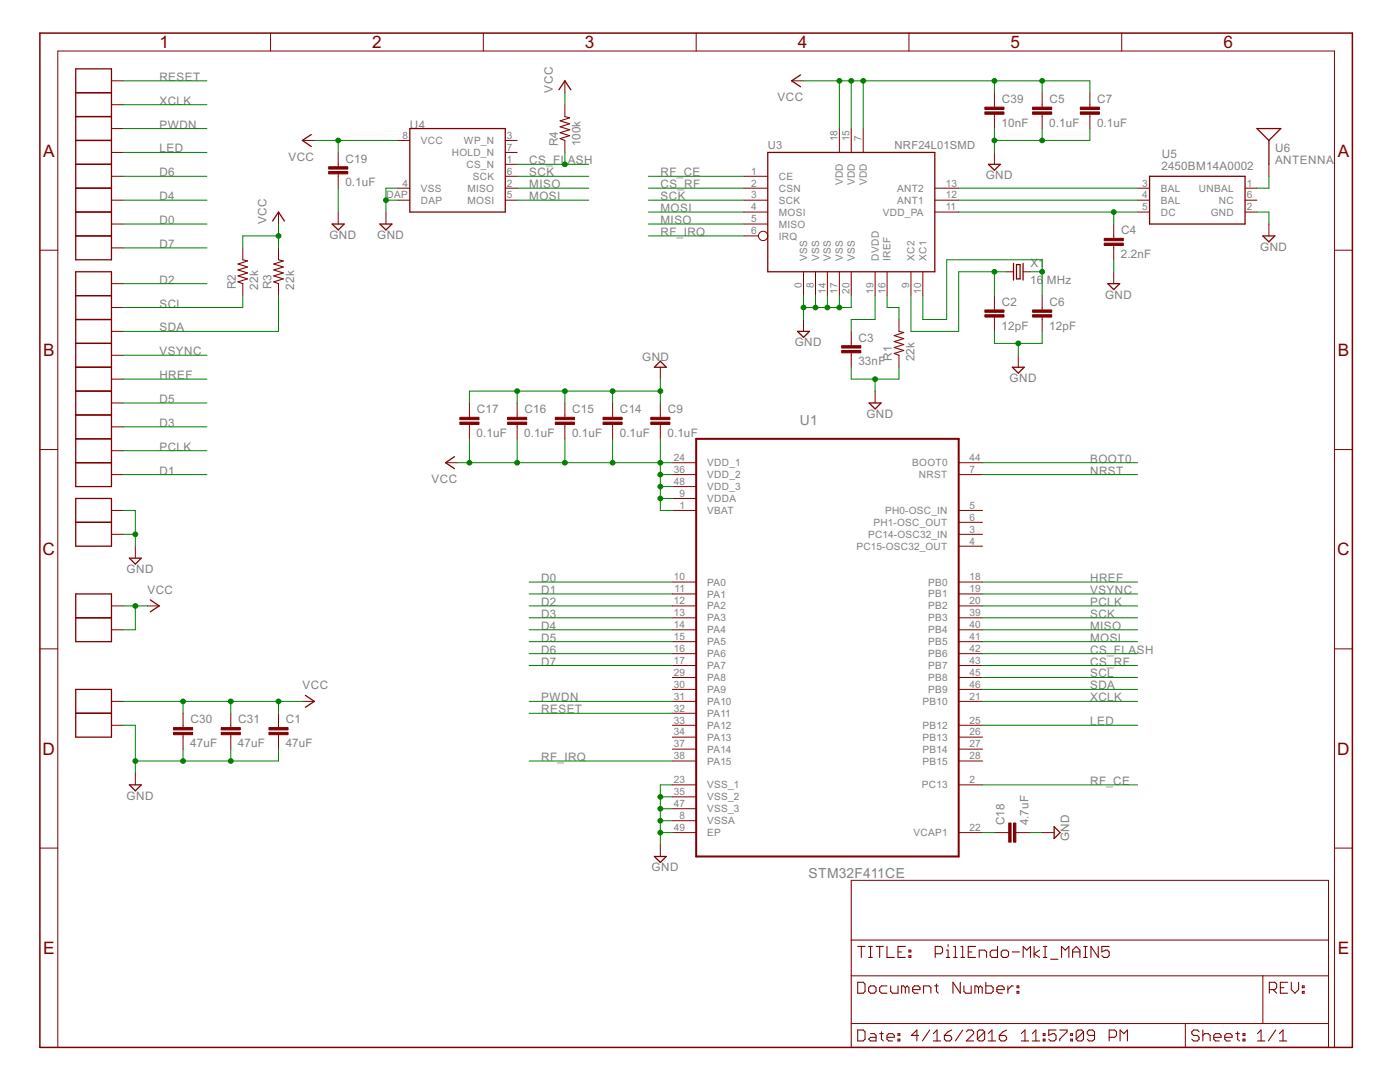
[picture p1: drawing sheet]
<svg xmlns="http://www.w3.org/2000/svg" width="279mm" height="216mm" viewBox="0 0 279 216" stroke-linecap="round" stroke-linejoin="round" font-family="sans-serif">
<path d="M8 6.6h261.9v202.4h-261.9z" fill="none" stroke="#800000" stroke-width=".3"/>
<g fill="none" stroke="#800000" stroke-width=".2">
<path d="M22.2 16.1h2.4M54 6.6v3.6M96.5 6.6v3.6M112.7 16.1v2.4M138.9 6.6v3.6M158 16.1h2.4M181.4 6.6v3.6M198.5 18.5v2.9M208 18.5v2.9M217.5 18.5v2.9M223.9 6.6v3.6M22.2 20.9h2.4"/>
<path d="M22.2 25.7h2.4M22.2 30.4h2.4M22.2 35.2h2.4M22.2 39.9h2.4M60.3 28h2.4M67.5 30.4v2.9M67.5 34.7v2.8M79.4 39.9h2.4M79.4 37.5h2.4M79.4 28h2.4M100.8 30.4h2.4M100.8 35.2h2.4"/>
<path d="M100.8 39.9h2.4M100.8 32.8h2.4M100.8 37.5h2.4M100.8 28h2.4M112.7 20.9v2.4M112.7 28v2.4M148.5 35.2h4.7M148.5 39.9h4.7M148.5 37.5h4.7M167.5 25.7v4.7M169.9 25.7v4.7M172.3 25.7v4.7"/>
<path d="M186.6 39.9h4.7M186.6 37.5h4.7M198.5 22.8v2.9M198.5 30.4v2.4M208 22.8v2.9M217.5 22.8v2.9M227 39.9h2.4M227 37.5h2.4M248.5 39.9h2.3M248.5 37.5h2.3M253.2 32.8v2.4M8 49.9h3.5"/>
<path d="M22.2 44.7h2.4M22.2 49.5h2.4M22.2 56.6h2.4M48.5 49.5v2.3M48.5 56.6v2.4M55.6 42.3v2.4M55.6 49.5v2.3M55.6 56.6v2.4M67.5 42.3v2.4M77 42.3v2.4M148.5 44.7h4.7M148.5 42.3h4.7"/>
<path d="M148.5 47.1h2.9M160.4 54.2v4.8M162.8 54.2v4.8M165.1 54.2v4.8M167.5 54.2v4.8M169.9 54.2v4.8M174.6 54.2v4.8M177 54.2v4.8M181.8 54.2v4.8M184.2 54.2v4.8M186.6 42.3h4.7M198.5 59v2.8"/>
<path d="M200.9 54.2h1.4M204.2 54.2h1.4M208 59v2.8M222.3 44.7v2.9M222.3 49v2.8M222.3 54.2v2.4M227 42.3h2.4M248.5 42.3h2.3M253.2 44.7v2.4M266.3 49.9h3.6M22.2 61.4h2.4M22.2 70.9h2.4"/>
<path d="M22.2 75.6h2.4M22.2 66.1h2.4M131.8 73.3v2.3M160.4 63.8v2.3M169.9 66.1v2.9M169.9 70.4v2.9M174.6 78v2.4M179.4 63.8v2.3M179.4 70.9v2.4M198.5 63.3v2.8M203.2 70.9v2.4M208 63.3v2.8"/>
<path d="M8 89.7h3.5M22.2 80.4h2.4M22.2 85.2h2.4M22.2 89.9h2.4M22.2 94.7h2.4M88.9 92.3h2.4M93.7 80.4v2.9M93.7 84.7v2.9M103.2 80.4v2.9M103.2 84.7v2.9M112.7 80.4v2.9M112.7 84.7v2.9"/>
<path d="M122.3 80.4v2.9M122.3 84.7v2.9M131.8 80.4v2.9M131.8 84.7v2.9M134.2 94.7h4.7M134.2 92.3h4.7M134.2 97.1h4.7M134.2 99.5h4.7M191.3 94.7h4.8M191.3 92.3h4.8M266.3 89.7h3.6M22.2 106.6h2.4"/>
<path d="M22.2 101.9h2.4M27 109v2.4M134.2 101.9h4.7M134.2 116.1h4.7M134.2 118.5h4.7M191.3 106.6h4.8M191.3 101.9h4.8M191.3 116.1h4.8M191.3 118.5h4.8M191.3 104.2h4.8M191.3 109h4.8M8 129.5h3.5"/>
<path d="M22.2 120.9h2.4M22.2 125.7h2.4M22.2 140h2.4M29.4 120.9h2.4M60.3 140h2.4M134.2 120.9h4.7M134.2 123.3h4.7M134.2 125.7h4.7M134.2 128h4.7M134.2 130.4h4.7M134.2 132.8h4.7M134.2 135.2h4.7"/>
<path d="M134.2 137.6h4.7M134.2 140h4.7M191.3 120.9h4.8M191.3 123.3h4.8M191.3 125.7h4.8M191.3 128h4.8M191.3 130.4h4.8M191.3 132.8h4.8M191.3 135.2h4.8M191.3 137.6h4.8M191.3 140h4.8M266.3 129.5h3.6"/>
<path d="M22.2 144.7h2.4M27 154.2v2.4M36.5 142.3v2.9M36.5 146.6v2.9M46.1 142.3v2.9M46.1 146.6v2.9M55.6 142.3v2.9M55.6 146.6v2.9M134.2 142.3h4.7M134.2 144.7h4.7M134.2 147.1h4.7M134.2 149.5h4.7"/>
<path d="M134.2 151.8h4.7M134.2 156.6h4.7M134.2 159h4.7M191.3 144.7h4.8M191.3 147.1h4.8M191.3 149.5h4.8M191.3 151.8h4.8M191.3 156.6h4.8M8 169.2h3.5M131.8 168.5v2.4M134.2 161.4h4.7M134.2 163.8h4.7"/>
<path d="M134.2 166.1h4.7M169.9 175.7h95.2v33.3h-95.2zM191.3 166.1h4.8M198.5 166.1h2.8M202.8 166.1h2.8M208 166.1h2.4M266.3 169.2h3.6M169.9 194.7h95.2M169.9 187.6h95.2M252 194.7v9.5M11.5 209v-198.8h254.8v198.8M169.9 204.2h95.2"/>
<path d="M236.6 204.2v4.8"/>
<circle cx="152.3" cy="47.1" r=".93"/>
</g>
<g fill="none" stroke="#800000" stroke-width=".21">
<path d="M112.7 23.3l1 .2-1.9 .6 1.9 .6-1.9 .6 1.9 .6-1.9 .6 1.9 .6-1.9 .6 .9 .3M48.5 51.8l.9 .3-1.9 .6 1.9 .6-1.9 .6 1.9 .6-1.9 .6 1.9 .5-1.9 .6 1 .4M55.6 51.8l.9 .3-1.9 .6 1.9 .6-1.9 .6 1.9 .6-1.9 .6 1.9 .5-1.9 .6 1 .4M179.4 66.1l1 .3-1.9 .6 1.9 .6-1.9 .6 1.9 .5-1.9 .6 1.9 .6-1.9 .6 .9 .4M171.2 196h1.1l.3 .4v1.4l-.3 .4h-1.1zM171.2 188.8h1.4M171.9 188.8v2.3M173.4 197.1l.3-.4h.8l.3 .4v.7l-.3 .4h-.8l-.3-.4zM173.4 188.8h.7M173.4 191.1h.7M173.7 188.8v2.3M174.8 188.8h1.5"/>
<path d="M175.6 188.8v2.3M177 188.8v2.3h1.5M177 196.7h-1.1l-.3 .4v.7l.3 .4h1.1M177.8 196.7v1.1l.3 .4h1.1v-1.5M179.2 189.9h.7M180.7 188.8h-1.5v2.3h1.5M180.7 197.1l-.4-.4h-.4v1.5M180.7 197.1l.3-.4 .4 .4v1.1M180.7 197.1v1.1M181.4 190.7h.4v.4h-.4zM181.4 189.6h.4v.3h-.4zM182.1 197.5h1.5v-.4l-.4-.4h-.7l-.4 .4v.7l.4 .4h.7"/>
<path d="M184.3 198.2v-1.5h1.1l.4 .4v1.1M186.5 196.7h.8M186.6 190.3h1.1l.4-.4v-.7l-.4-.4h-1.1v2.3M186.9 196.4v1.4l.4 .4M188.8 191.1h.8M188.8 189.6h.4v1.5M189.2 188.5v.3M190.3 188.8h.4v2.3M190.3 191.1h.7M191.6 196v2.2l-1.4-2.2v2.2M191.8 188.8h.3v2.3M191.8 191.1h.7"/>
<path d="M192.4 196.7v1.1l.3 .4h1.1v-1.5M193.2 189.9h.8M194.7 188.8h-1.5v2.3h1.5M195.3 197.1l-.4-.4h-.3v1.5M195.3 197.1v1.1M195.3 197.1l.4-.4 .3 .4v1.1M195.4 191.1v-1.5h1.1l.4 .3v1.2M196.7 196v2.2h1.1l.4-.4v-.7l-.4-.4h-1.1M198.9 197.5h1.5v-.4l-.4-.4h-.7l-.4 .4v.7l.4 .4h.7M199.1 188.8v2.3h-1.1l-.4-.4v-.8l.4-.3h1.1M199.8 189.9l.4-.3h.7l.4 .3v.8l-.4 .4h-.7l-.4-.4zM201.1 196.7v1.5"/>
<path d="M202 189.9h1.5M202.2 196.7h-.3l-.8 .8M203 197.8h.3v.4h-.3zM203 196.7h.3v.4h-.3zM204.2 191.1v-2.3l.7 .8 .8-.8v2.3M206.4 188.8v2.3M207.5 189.6l-1.1 .7 1.1 .8M208.2 188.8h.7M208.2 191.1h.7M208.6 188.8v2.3M209.7 191.4h1.4M211.9 191.1v-2.3l.7 .8 .7-.8v2.3"/>
<path d="M214.1 191.1v-1.5l.7-.8 .7 .8v1.5M214.1 189.9h1.4M216.3 188.8h.7M216.3 191.1h.7M216.6 188.8v2.3M219.2 188.8v2.3l-1.5-2.3v2.3M221.4 188.8h-1.5v1.1l.7-.3h.4l.4 .3v.8l-.4 .4h-.7l-.4-.4M253.3 197.5h1.1l.4-.4v-.7l-.4-.4h-1.1v2.2M254.1 197.5l.7 .7M255.5 197.1h.7M257 196h-1.5v2.2h1.5M257.7 196v1.5l.7 .7 .8-.7v-1.5"/>
<path d="M259.9 197.8h.4v.4h-.4zM259.9 196.7h.4v.4h-.4zM171.2 205.5h1.1l.3 .4v1.4l-.3 .4h-1.1zM173.7 206.2h.8l.3 .4v1.1h-1.1l-.3-.4 .3-.3h1.1M175.6 206.2h.7M175.9 205.9v1.4l.4 .4M177 207h1.5v-.4l-.4-.4h-.7l-.4 .4v.7l.4 .4h.7M179.2 207.3h.4v.4h-.4zM179.2 206.2h.4v.4h-.4zM183.3 206.6h-1.4l1.1-1.1v2.2M185.5 205.5l-1.4 2.2M186.3 207.7h1.4"/>
<path d="M186.3 206.2l.7-.7v2.2M188.5 206.6h1.1l.3 .4v.3l-.3 .4h-.8l-.3-.4zM189.9 205.5l-.7 .4-.7 .7M192.1 205.5l-1.4 2.2M192.8 205.9l.4-.4h.8l.3 .4v.3l-1.5 1.5h1.5M196.5 205.9v1.4l-.4 .4h-.7l-.3-.4M196.5 205.9l-.4-.4h-.7l-.3 .4v1.4M196.5 205.9l-1.4 1.4M197.2 207.7h1.5M197.2 206.2l.8-.7v2.2M199.4 206.6h1.1l.4 .4v.3l-.4 .4h-.7l-.4-.4zM200.9 205.5l-.7 .4-.8 .7"/>
<path d="M203.8 207.7h1.5M203.8 206.2l.8-.7v2.2M206 207.7h1.5M206 206.2l.7-.7v2.2M208.2 207.3h.4v.4h-.4zM208.2 206.2h.4v.4h-.4zM210.8 205.5h-1.5v1.1l.7-.4h.4l.4 .4v.7l-.4 .4h-.7l-.4-.4M211.5 205.5h1.5v.4l-1.5 1.4v.4M213.7 207.3h.3v.4h-.3zM213.7 206.2h.3v.4h-.3zM216.2 205.9v1.4l-.3 .4h-.8l-.3-.4M216.2 205.9l-.3-.4h-.8l-.3 .4v1.4"/>
<path d="M216.2 205.9l-1.4 1.4M218.4 206.6h-1.1l-.3-.4v-.3l.3-.4h.8l.3 .4v1.4l-.3 .4h-.8l-.3-.4M221.4 207h1.1l.3-.4v-.7l-.3-.4h-1.1v2.2M223.5 207.7v-2.2l.8 .7 .7-.7v2.2M239.3 205.9l-.3-.4h-.8l-.4 .4v.3l.4 .4h.8l.3 .4v.3l-.3 .4h-.8l-.4-.4M240.1 206.6l.3-.4h.7l.4 .4v1.1M240.1 205.5v2.2M242.2 207h1.5v-.4l-.4-.4h-.7l-.4 .4v.7l.4 .4h.7M244.4 207h1.5v-.4l-.4-.4h-.7l-.4 .4v.7l.4 .4h.7M246.6 206.2h.8M247 205.9v1.4l.4 .4M248.1 207.3h.4v.4h-.4z"/>
<path d="M248.1 206.2h.4v.4h-.4zM251 207.7h1.4M251 206.2l.7-.7v2.2M254.6 205.5l-1.5 2.2M255.3 207.7h1.5M255.3 206.2l.8-.7v2.2"/>
</g>
<g fill="none" stroke="#800000" stroke-width=".25">
<path d="M15.1 18.5h7.1M15.1 13.7h7.1v38.1h-7.1zM111.5 17.9l1.2-1.8 1.2 1.8M159.8 14.9l-1.8 1.2 1.8 1.2M15.1 23.3h7.1M15.1 28h7.1M15.1 32.8h7.1M15.1 37.5h7.1M62.1 26.8l-1.8 1.2 1.8 1.2M81.8 25.7h19v16.6h-19zM153.2 30.4h33.4v23.8h-33.4zM197.3 32.8h2.3l-1.1 1.2z"/>
<path d="M229.4 35.2h19.1v9.5h-19.1zM250.8 25.7h4.8l-2.4 2.3zM253.2 28v4.8M15.1 54.2h7.1v42.9h-7.1zM15.1 42.3h7.1M15.1 47.1h7.1M15.1 59h7.1M54.4 44.1l1.2-1.8 1.2 1.8M66.3 44.7h2.4l-1.2 1.2zM75.8 44.7h2.4l-1.2 1.2zM202.3 52.6v3.3M202.9 52.8h.7v2.8h-.7z"/>
<path d="M204.2 52.6v3.3M221.1 56.6h2.4l-1.2 1.2zM252 47.1h2.4l-1.2 1.2zM15.1 63.8h7.1M15.1 73.3h7.1M15.1 68.5h7.1M15.1 78h7.1M131.8 72.1l1.2 1.2h-2.4zM159.2 66.1h2.3l-1.1 1.2zM202 73.3h2.4l-1.2 1.2zM15.1 99.5h7.1v9.5h-7.1zM15.1 82.8h7.1"/>
<path d="M15.1 87.6h7.1M15.1 92.3h7.1M90.7 91.1l-1.8 1.2 1.8 1.2M173.5 80.4h2.3l-1.2 1.2zM15.1 118.5h7.1v9.5h-7.1zM15.1 104.2h7.1M25.8 111.4h2.4l-1.2 1.2zM30 119.7l1.8 1.2-1.8 1.2M15.1 137.6h7.1v9.5h-7.1zM15.1 123.3h7.1M60.9 138.7l1.8 1.3-1.8 1.1M15.1 142.3h7.1"/>
<path d="M25.8 156.6h2.4l-1.2 1.2zM130.6 170.9h2.4l-1.2 1.2zM210.4 165l1.2 1.1-1.2 1.2z"/>
</g>
<g fill="#800000" stroke="#800000" stroke-width=".2">
<path d="M65.6 34.2h3.8v.5h-3.8z"/>
<path d="M65.6 33.3h3.8v.4h-3.8z"/>
<path d="M196.6 62.8h3.8v.5h-3.8z"/>
<path d="M196.6 61.8h3.8v.5h-3.8z"/>
<path d="M206.1 62.8h3.8v.5h-3.8z"/>
<path d="M206.1 61.8h3.8v.5h-3.8z"/>
<path d="M220.4 48.5h3.8v.5h-3.8z"/>
<path d="M220.4 47.6h3.8v.4h-3.8z"/>
<path d="M168 69.9h3.8v.5h-3.8z"/>
<path d="M168 69h3.8v.4h-3.8z"/>
<path d="M196.6 22.3h3.8v.5h-3.8z"/>
<path d="M196.6 21.4h3.8v.4h-3.8z"/>
<path d="M206.1 22.3h3.8v.5h-3.8z"/>
<path d="M206.1 21.4h3.8v.4h-3.8z"/>
<path d="M215.6 22.3h3.8v.5h-3.8z"/>
<path d="M215.6 21.4h3.8v.4h-3.8z"/>
<path d="M129.9 84.2h3.8v.5h-3.8z"/>
<path d="M129.9 83.3h3.8v.4h-3.8z"/>
<path d="M120.4 84.2h3.8v.5h-3.8z"/>
<path d="M120.4 83.3h3.8v.4h-3.8z"/>
<path d="M110.8 84.2h3.8v.5h-3.8z"/>
<path d="M110.8 83.3h3.8v.4h-3.8z"/>
<path d="M101.3 84.2h3.8v.5h-3.8z"/>
<path d="M101.3 83.3h3.8v.4h-3.8z"/>
<path d="M91.8 84.2h3.8v.5h-3.8z"/>
<path d="M91.8 83.3h3.8v.4h-3.8z"/>
<path d="M202.3 164.2h.4v3.8h-.4z"/>
<path d="M201.3 164.2h.5v3.8h-.5z"/>
<path d="M34.6 146.1h3.8v.5h-3.8z"/>
<path d="M34.6 145.2h3.8v.4h-3.8z"/>
<path d="M44.2 146.1h3.8v.5h-3.8z"/>
<path d="M44.2 145.2h3.8v.4h-3.8z"/>
<path d="M53.7 146.1h3.8v.5h-3.8z"/>
<path d="M53.7 145.2h3.8v.4h-3.8z"/>
</g>
<path d="M138.9 87.6h52.4v83.3h-52.4z" fill="none" stroke="#800000" stroke-width=".4"/>
<g fill="none" stroke="#008000" stroke-width=".2">
<path d="M24.6 16.1h16.7M112.7 18.5v2.4M160.4 16.1h57.1v2.4M167.5 16.1v9.6M169.9 16.1v9.6M172.3 16.1v9.6M198.5 16.1v2.4M208 16.1v2.4M24.6 39.9h16.7M24.6 35.2h16.7M24.6 30.4h16.7M24.6 20.9h16.7"/>
<path d="M24.6 25.7h16.7M62.7 28h16.7M67.5 28v2.4M67.5 37.5v4.8M77 39.9h2.4M79.4 37.5h-2.4v4.8M103.2 37.5h14.3M103.2 39.9h14.3M103.2 32.8h14.3M103.2 35.2h14.3M112.7 30.4v2.4M129.4 37.5h19.1"/>
<path d="M129.4 39.9h19.1M129.4 35.2h19.1M191.3 37.5h35.7M191.3 39.9h35.7M198.5 25.7v4.7M208 25.7v2.3M217.5 25.7v2.3h-19M253.2 35.2v2.3h-2.4M24.6 44.7h16.7M24.6 56.6h16.7M24.6 49.5h16.7M48.5 59v2.4h-23.9"/>
<path d="M55.6 44.7v4.8M55.6 59v7.1h-31M55.6 47.1h-7.1v2.4M129.4 42.3h19.1M129.4 47.1h19.1M129.4 44.7h19.1M160.4 59v4.8M162.8 59v2.4M165.1 59v2.4M167.5 59v2.4M169.9 59v2.4h-9.5M174.6 59v4.8h-4.7v2.3"/>
<path d="M177 59v2.4h2.4v2.4M184.2 59v4.8h4.7v-12h19.1v7.2M191.3 42.3h35.7M198.5 54.2v4.8M200.9 54.2h-9.6v11.9h-9.5v-7.1M205.6 54.2h2.4M222.3 42.3v2.4M222.3 51.8v2.4M250.8 42.3h2.4v2.4M24.6 75.6h16.7M24.6 70.9h16.7M103.2 78v2.4"/>
<path d="M112.7 78v2.4M122.3 78v2.4M131.8 75.6v4.8M131.8 78h-38.1v2.4M169.9 73.3v2.3h9.5v-2.3M174.6 75.6v2.4M198.5 66.1v2.4h9.5v-2.4M203.2 68.5v2.4M24.6 94.7h16.7M24.6 85.2h16.7M24.6 80.4h16.7M24.6 89.9h16.7"/>
<path d="M91.3 92.3h42.9M93.7 87.6v4.7M103.2 87.6v4.7M112.7 87.6v4.7M122.3 87.6v4.7M131.8 87.6v14.3h2.4M131.8 94.7h2.4M131.8 97.1h2.4M131.8 99.5h2.4M196.1 92.3h30.9M196.1 94.7h30.9M24.6 106.6h2.4"/>
<path d="M24.6 101.9h2.4v7.1M105.6 116.1h28.6M105.6 118.5h28.6M196.1 116.1h30.9M196.1 118.5h30.9M24.6 140h35.7M24.6 120.9h4.8M27 120.9v4.8h-2.4M36.5 140v2.3M46.1 140v2.3M55.6 140v2.3M105.6 140h28.6"/>
<path d="M105.6 120.9h28.6M105.6 125.7h28.6M105.6 130.4h28.6M105.6 123.3h28.6M105.6 128h28.6M105.6 132.8h28.6M196.1 140h30.9M196.1 120.9h30.9M196.1 125.7h30.9M196.1 135.2h30.9M196.1 137.6h30.9M196.1 130.4h30.9"/>
<path d="M196.1 123.3h30.9M196.1 128h30.9M196.1 132.8h30.9M24.6 144.7h2.4v9.5M36.5 149.5v2.3M46.1 149.5v2.3M55.6 149.5v2.3h-28.6M105.6 151.8h28.6M105.6 142.3h28.6M131.8 159h2.4M134.2 156.6h-2.4v11.9M196.1 156.6h30.9"/>
<path d="M196.1 144.7h30.9M131.8 166.1h2.4M131.8 163.8h2.4M131.8 161.4h2.4M196.1 166.1h2.4M205.6 166.1h2.4"/>
</g>
<g fill="#008000" stroke="#008000" stroke-width=".2">
<circle cx="77" cy="39.9" r=".48"/>
<circle cx="27" cy="106.6" r=".48"/>
<circle cx="160.4" cy="61.4" r=".48"/>
<circle cx="162.8" cy="61.4" r=".48"/>
<circle cx="165.1" cy="61.4" r=".48"/>
<circle cx="167.5" cy="61.4" r=".48"/>
<circle cx="203.2" cy="68.5" r=".48"/>
<circle cx="174.7" cy="75.6" r=".48"/>
<circle cx="198.5" cy="28" r=".48"/>
<circle cx="208" cy="28" r=".48"/>
<circle cx="131.8" cy="78" r=".48"/>
<circle cx="122.3" cy="78" r=".48"/>
<circle cx="112.7" cy="78" r=".48"/>
<circle cx="103.2" cy="78" r=".48"/>
<circle cx="131.8" cy="166.1" r=".48"/>
<circle cx="131.8" cy="163.8" r=".48"/>
<circle cx="131.8" cy="161.4" r=".48"/>
<circle cx="131.8" cy="159" r=".48"/>
<circle cx="27" cy="151.8" r=".48"/>
<circle cx="36.5" cy="151.8" r=".48"/>
<circle cx="46.1" cy="151.8" r=".48"/>
<circle cx="67.5" cy="28" r=".48"/>
<circle cx="167.5" cy="16.1" r=".48"/>
<circle cx="169.9" cy="16.1" r=".48"/>
<circle cx="172.3" cy="16.1" r=".48"/>
<circle cx="198.5" cy="16.1" r=".48"/>
<circle cx="208" cy="16.1" r=".48"/>
<circle cx="55.6" cy="47.1" r=".48"/>
<circle cx="131.8" cy="92.3" r=".48"/>
<circle cx="122.3" cy="92.3" r=".48"/>
<circle cx="112.7" cy="92.3" r=".48"/>
<circle cx="103.2" cy="92.3" r=".48"/>
<circle cx="131.8" cy="94.7" r=".48"/>
<circle cx="131.8" cy="97.1" r=".48"/>
<circle cx="131.8" cy="99.5" r=".48"/>
<circle cx="93.7" cy="92.3" r=".48"/>
<circle cx="36.5" cy="140" r=".48"/>
<circle cx="46.1" cy="140" r=".48"/>
<circle cx="55.6" cy="140" r=".48"/>
<circle cx="27" cy="120.9" r=".48"/>
<circle cx="112.7" cy="32.8" r=".48"/>
<circle cx="198.5" cy="54.2" r=".48"/>
<circle cx="208" cy="54.2" r=".48"/>
<circle cx="222.3" cy="42.3" r=".48"/>
</g>
<g font-size="3.8" fill="#800000">
<text x="31.8" y="9.6">1</text>
<text x="74.3" y="9.6">2</text>
<text x="116.7" y="9.6">3</text>
<text x="159.2" y="9.6">4</text>
<text x="201.7" y="9.6">5</text>
<text x="244.1" y="9.6">6</text>
<text x="8.6" y="31.3">A</text>
<text x="267" y="31.3">A</text>
<text x="8.6" y="71">B</text>
<text x="267" y="71">B</text>
<text x="8.5" y="110.8">C</text>
<text x="266.9" y="110.8">C</text>
<text x="8.5" y="150.6">D</text>
<text x="266.9" y="150.6">D</text>
<text x="8.6" y="190.3">E</text>
<text x="267" y="190.3">E</text>
</g>
<g font-size="3.1" fill="#808080">
<text x="159.6" y="84.9">U1</text>
<text x="161.3" y="175.2">STM32F411CE</text>
</g>
<g font-size="2.6" fill="#808080">
<text x="31.8" y="16.1">RESET</text>
<text x="31.8" y="20.9">XCLK</text>
<text x="110.4" y="18.5" transform="rotate(-90 110.4 18.5)">VCC</text>
<text x="155.2" y="20.2">VCC</text>
<text x="199.9" y="20.5">C39</text>
<text x="209.5" y="20.5">C5</text>
<text x="219" y="20.5">C7</text>
<text x="31.8" y="25.6">PWDN</text>
<text x="81.8" y="25.6">U4</text>
<text x="111.3" y="29.2" transform="rotate(-90 111.3 29.2)">R4</text>
<text x="115.8" y="29.2" transform="rotate(-90 115.8 29.2)">100k</text>
<text x="199.9" y="25.3">10nF</text>
<text x="209.4" y="25.3">0.1uF</text>
<text x="218.9" y="25.3">0.1uF</text>
<text x="31.8" y="35.2">D6</text>
<text x="31.8" y="30.4">LED</text>
<text x="57.6" y="32.1">VCC</text>
<text x="69" y="32.4">C19</text>
<text x="105.6" y="32.8">CS_FLASH</text>
<text x="105.6" y="35.2">SCK</text>
<text x="131.8" y="35.2">RF_CE</text>
<text x="196.7" y="35.8">GND</text>
<text x="231.8" y="34">2450BM14A0002</text>
<text x="231.8" y="31.6">U5</text>
<text x="254.5" y="32.8">ANTENNA</text>
<text x="254.5" y="30.4">U6</text>
<text x="31.8" y="39.9">D4</text>
<text x="68.9" y="37.2">0.1uF</text>
<text x="105.6" y="37.6">MISO</text>
<text x="105.6" y="39.9">MOSI</text>
<text x="131.8" y="39.9">SCK</text>
<text x="131.8" y="37.6">CS_RF</text>
<text x="31.8" y="44.7">D0</text>
<text x="53.2" y="44.7" transform="rotate(-90 53.2 44.7)">VCC</text>
<text x="65.7" y="47.7">GND</text>
<text x="75.3" y="47.7">GND</text>
<text x="131.8" y="44.7">MISO</text>
<text x="131.8" y="42.3">MOSI</text>
<text x="131.8" y="47.1">RF_IRQ</text>
<text x="223.7" y="46.7">C4</text>
<text x="31.8" y="49.5">D7</text>
<text x="205.6" y="53.3">X1</text>
<text x="223.7" y="51.5">2.2nF</text>
<text x="251.5" y="50.1">GND</text>
<text x="31.8" y="56.6">D2</text>
<text x="47" y="57.8" transform="rotate(-90 47 57.8)">R2</text>
<text x="51.5" y="57.8" transform="rotate(-90 51.5 57.8)">22k</text>
<text x="54.2" y="57.8" transform="rotate(-90 54.2 57.8)">R3</text>
<text x="58.7" y="57.8" transform="rotate(-90 58.7 57.8)">22k</text>
<text x="205.6" y="56.6">16</text>
<text x="208.9" y="56.6">MHz</text>
<text x="220.5" y="59.6">GND</text>
<text x="31.8" y="61.4">SCL</text>
<text x="199.9" y="65.8">12pF</text>
<text x="199.9" y="61">C2</text>
<text x="209.4" y="65.8">12pF</text>
<text x="209.5" y="61">C6</text>
<text x="31.8" y="66.1">SDA</text>
<text x="31.8" y="70.9">VSYNC</text>
<text x="128.2" y="72">GND</text>
<text x="158.6" y="69.1">GND</text>
<text x="171.4" y="68.2">C3</text>
<text x="31.8" y="75.7">HREF</text>
<text x="171.3" y="72.9">33nF</text>
<text x="178" y="72" transform="rotate(-90 178 72)">R1</text>
<text x="182.5" y="72.1" transform="rotate(-90 182.5 72.1)">22k</text>
<text x="201.5" y="76.2">GND</text>
<text x="31.8" y="80.4">D5</text>
<text x="95.2" y="82.4">C17</text>
<text x="104.7" y="82.4">C16</text>
<text x="114.2" y="82.4">C15</text>
<text x="123.7" y="82.4">C14</text>
<text x="133.3" y="82.4">C9</text>
<text x="172.9" y="83.4">GND</text>
<text x="31.8" y="85.2">D3</text>
<text x="31.8" y="89.9">PCLK</text>
<text x="95.1" y="87.2">0.1uF</text>
<text x="104.6" y="87.2">0.1uF</text>
<text x="114.2" y="87.2">0.1uF</text>
<text x="123.7" y="87.2">0.1uF</text>
<text x="133.2" y="87.2">0.1uF</text>
<text x="31.8" y="94.7">D1</text>
<text x="217.6" y="92.3">BOOT0</text>
<text x="217.6" y="94.7">NRST</text>
<text x="86.1" y="96.4">VCC</text>
<text x="25.3" y="114.3">GND</text>
<text x="29.4" y="118.5">VCC</text>
<text x="108" y="116.1">D0</text>
<text x="108" y="118.5">D1</text>
<text x="217.6" y="116.1">HREF</text>
<text x="217.6" y="118.5">VSYNC</text>
<text x="108" y="120.9">D2</text>
<text x="108" y="123.3">D3</text>
<text x="108" y="125.7">D4</text>
<text x="217.6" y="123.3">SCK</text>
<text x="217.6" y="125.7">MISO</text>
<text x="217.6" y="120.9">PCLK</text>
<text x="108" y="128">D5</text>
<text x="108" y="130.4">D6</text>
<text x="217.6" y="130.4">CS_FLASH</text>
<text x="217.6" y="128">MOSI</text>
<text x="60.4" y="137.6">VCC</text>
<text x="108" y="132.8">D7</text>
<text x="217.6" y="135.2">SCL</text>
<text x="217.6" y="137.6">SDA</text>
<text x="217.6" y="132.8">CS_RF</text>
<text x="108" y="142.3">RESET</text>
<text x="108" y="139.9">PWDN</text>
<text x="217.6" y="139.9">XCLK</text>
<text x="38" y="149.1">47uF</text>
<text x="38" y="144.4">C30</text>
<text x="47.5" y="149.1">47uF</text>
<text x="47.5" y="144.4">C31</text>
<text x="57" y="149.1">47uF</text>
<text x="57.1" y="144.4">C1</text>
<text x="217.6" y="144.7">LED</text>
<text x="108" y="151.9">RF_IRQ</text>
<text x="25.3" y="159.6">GND</text>
<text x="217.6" y="156.6">RF_CE</text>
<text x="200.5" y="164.7" transform="rotate(-90 200.5 164.7)">C18</text>
<text x="205.2" y="164.7" transform="rotate(-90 205.2 164.7)">4.7uF</text>
<text x="213.3" y="167.9" transform="rotate(-90 213.3 167.9)">GND</text>
<text x="130" y="173.9">GND</text>
</g>
<g font-size="2.5" fill="#808080">
<text x="153.3" y="29.7">U3</text>
<text x="178.5" y="29.7">NRF24L01SMD</text>
</g>
<g font-size="2.2" fill="#808080">
<text x="80.3" y="27.7">8</text>
<text x="84" y="28.7">VCC</text>
<text x="92.6" y="28.7">WP_N</text>
<text x="101.2" y="27.7">3</text>
<text x="167.2" y="28.2" transform="rotate(-90 167.2 28.2)">18</text>
<text x="169.6" y="28.2" transform="rotate(-90 169.6 28.2)">15</text>
<text x="171.9" y="28.2" transform="rotate(-90 171.9 28.2)">7</text>
<text x="90.2" y="31.1">HOLD_N</text>
<text x="93.1" y="33.5">CS_N</text>
<text x="94.4" y="35.9">SCK</text>
<text x="101.2" y="32.5">1</text>
<text x="101.2" y="30.1">7</text>
<text x="101.2" y="34.8">6</text>
<text x="149.9" y="34.8">1</text>
<text x="155.4" y="35.9">CE</text>
<text x="77.2" y="39.6">DAP</text>
<text x="80.3" y="37.2">4</text>
<text x="84" y="38.3">VSS</text>
<text x="84" y="40.7">DAP</text>
<text x="93.3" y="38.3">MISO</text>
<text x="93.3" y="40.6">MOSI</text>
<text x="101.2" y="37.2">2</text>
<text x="101.2" y="39.6">5</text>
<text x="149.9" y="42">4</text>
<text x="149.9" y="39.6">3</text>
<text x="149.9" y="37.2">2</text>
<text x="155.4" y="40.7">SCK</text>
<text x="155.4" y="38.3">CSN</text>
<text x="168.2" y="37" transform="rotate(-90 168.2 37)">VDD</text>
<text x="170.6" y="37" transform="rotate(-90 170.6 37)">VDD</text>
<text x="173" y="37" transform="rotate(-90 173 37)">VDD</text>
<text x="179" y="40.6">ANT1</text>
<text x="179" y="38.3">ANT2</text>
<text x="188.7" y="42">11</text>
<text x="188.7" y="39.6">12</text>
<text x="188.7" y="37.2">13</text>
<text x="228" y="37.2">3</text>
<text x="228" y="39.6">4</text>
<text x="228" y="42">5</text>
<text x="231.6" y="38.3">BAL</text>
<text x="231.6" y="40.7">BAL</text>
<text x="239.3" y="38.3">UNBAL</text>
<text x="243.3" y="40.6">NC</text>
<text x="248.8" y="37.2">1</text>
<text x="248.8" y="42">2</text>
<text x="248.8" y="39.6">6</text>
<text x="149.9" y="44.4">5</text>
<text x="149.9" y="46.7">6</text>
<text x="155.4" y="43">MOSI</text>
<text x="155.4" y="45.4">MISO</text>
<text x="155.4" y="47.8">IRQ</text>
<text x="176.2" y="43">VDD_PA</text>
<text x="231.6" y="43">DC</text>
<text x="241.6" y="43">GND</text>
<text x="161.1" y="52" transform="rotate(-90 161.1 52)">VSS</text>
<text x="163.5" y="52" transform="rotate(-90 163.5 52)">VSS</text>
<text x="165.8" y="52" transform="rotate(-90 165.8 52)">VSS</text>
<text x="168.2" y="52" transform="rotate(-90 168.2 52)">VSS</text>
<text x="170.6" y="52" transform="rotate(-90 170.6 52)">VSS</text>
<text x="175.4" y="52" transform="rotate(-90 175.4 52)">DVDD</text>
<text x="177.7" y="52" transform="rotate(-90 177.7 52)">IREF</text>
<text x="182.5" y="52" transform="rotate(-90 182.5 52)">XC2</text>
<text x="184.9" y="52" transform="rotate(-90 184.9 52)">XC1</text>
<text x="160" y="57.5" transform="rotate(-90 160 57.5)">0</text>
<text x="162.4" y="57.5" transform="rotate(-90 162.4 57.5)">8</text>
<text x="164.8" y="58.7" transform="rotate(-90 164.8 58.7)">14</text>
<text x="167.2" y="58.7" transform="rotate(-90 167.2 58.7)">17</text>
<text x="169.6" y="58.7" transform="rotate(-90 169.6 58.7)">20</text>
<text x="174.3" y="58.7" transform="rotate(-90 174.3 58.7)">19</text>
<text x="176.7" y="58.7" transform="rotate(-90 176.7 58.7)">16</text>
<text x="181.5" y="57.5" transform="rotate(-90 181.5 57.5)">9</text>
<text x="183.8" y="58.7" transform="rotate(-90 183.8 58.7)">10</text>
<text x="134.5" y="92">24</text>
<text x="134.5" y="94.4">36</text>
<text x="141.2" y="93">VDD_1</text>
<text x="141.2" y="95.4">VDD_2</text>
<text x="182.1" y="93">BOOT0</text>
<text x="183.4" y="95.4">NRST</text>
<text x="193.5" y="92">44</text>
<text x="193.5" y="94.4">7</text>
<text x="134.5" y="96.8">48</text>
<text x="135.6" y="99.1">9</text>
<text x="135.6" y="101.5">1</text>
<text x="141.2" y="97.8">VDD_3</text>
<text x="141.2" y="100.2">VDDA</text>
<text x="193.5" y="101.5">5</text>
<text x="141.2" y="102.6">VBAT</text>
<text x="173.3" y="107.3">PC14-OSC32_IN</text>
<text x="174.3" y="104.9">PH1-OSC_OUT</text>
<text x="176.6" y="102.6">PH0-OSC_IN</text>
<text x="193.5" y="103.9">6</text>
<text x="193.5" y="106.3">3</text>
<text x="170.9" y="109.7">PC15-OSC32_OUT</text>
<text x="193.5" y="108.7">4</text>
<text x="134.5" y="115.8">10</text>
<text x="134.6" y="118.2">11</text>
<text x="141.2" y="116.8">PA0</text>
<text x="141.2" y="119.2">PA1</text>
<text x="185.2" y="116.8">PB0</text>
<text x="185.2" y="119.2">PB1</text>
<text x="193.5" y="115.8">18</text>
<text x="193.5" y="118.2">19</text>
<text x="134.5" y="120.6">12</text>
<text x="134.5" y="122.9">13</text>
<text x="134.5" y="125.3">14</text>
<text x="141.2" y="121.6">PA2</text>
<text x="141.2" y="124">PA3</text>
<text x="185.2" y="121.6">PB2</text>
<text x="185.2" y="124">PB3</text>
<text x="193.5" y="120.6">20</text>
<text x="193.5" y="122.9">39</text>
<text x="193.5" y="125.3">40</text>
<text x="134.5" y="127.7">15</text>
<text x="134.5" y="130.1">16</text>
<text x="141.2" y="126.4">PA4</text>
<text x="141.2" y="128.8">PA5</text>
<text x="141.2" y="131.1">PA6</text>
<text x="185.2" y="126.4">PB4</text>
<text x="185.2" y="128.7">PB5</text>
<text x="185.2" y="131.1">PB6</text>
<text x="193.5" y="127.7">41</text>
<text x="193.5" y="130.1">42</text>
<text x="134.5" y="132.5">17</text>
<text x="134.5" y="134.8">29</text>
<text x="134.5" y="137.2">30</text>
<text x="141.2" y="133.5">PA7</text>
<text x="141.2" y="135.9">PA8</text>
<text x="185.2" y="133.5">PB7</text>
<text x="185.2" y="135.9">PB8</text>
<text x="193.5" y="132.5">43</text>
<text x="193.5" y="134.8">45</text>
<text x="193.5" y="137.2">46</text>
<text x="134.5" y="139.6">31</text>
<text x="134.5" y="142">32</text>
<text x="141.2" y="138.3">PA9</text>
<text x="141.2" y="140.7">PA10</text>
<text x="141.2" y="143">PA11</text>
<text x="184.1" y="140.6">PB10</text>
<text x="185.2" y="138.3">PB9</text>
<text x="193.5" y="139.6">21</text>
<text x="134.5" y="144.4">33</text>
<text x="134.5" y="146.8">34</text>
<text x="134.5" y="149.1">37</text>
<text x="141.2" y="145.4">PA12</text>
<text x="141.2" y="147.8">PA13</text>
<text x="184.1" y="145.4">PB12</text>
<text x="184.1" y="147.8">PB13</text>
<text x="193.5" y="144.4">25</text>
<text x="193.5" y="146.8">26</text>
<text x="193.5" y="149.1">27</text>
<text x="134.5" y="151.5">38</text>
<text x="141.2" y="150.2">PA14</text>
<text x="141.2" y="152.6">PA15</text>
<text x="184.1" y="150.2">PB14</text>
<text x="184.1" y="152.6">PB15</text>
<text x="193.5" y="151.5">28</text>
<text x="134.5" y="156.3">23</text>
<text x="134.5" y="158.7">35</text>
<text x="134.5" y="161">47</text>
<text x="141.2" y="157.3">VSS_1</text>
<text x="141.2" y="159.7">VSS_2</text>
<text x="184" y="157.3">PC13</text>
<text x="193.5" y="156.3">2</text>
<text x="134.5" y="165.8">49</text>
<text x="135.6" y="163.4">8</text>
<text x="141.2" y="162.1">VSS_3</text>
<text x="141.2" y="164.5">VSSA</text>
<text x="141.2" y="166.9">EP</text>
<text x="182.3" y="166.8">VCAP1</text>
<text x="193.5" y="165.8">22</text>
</g>
</svg>
